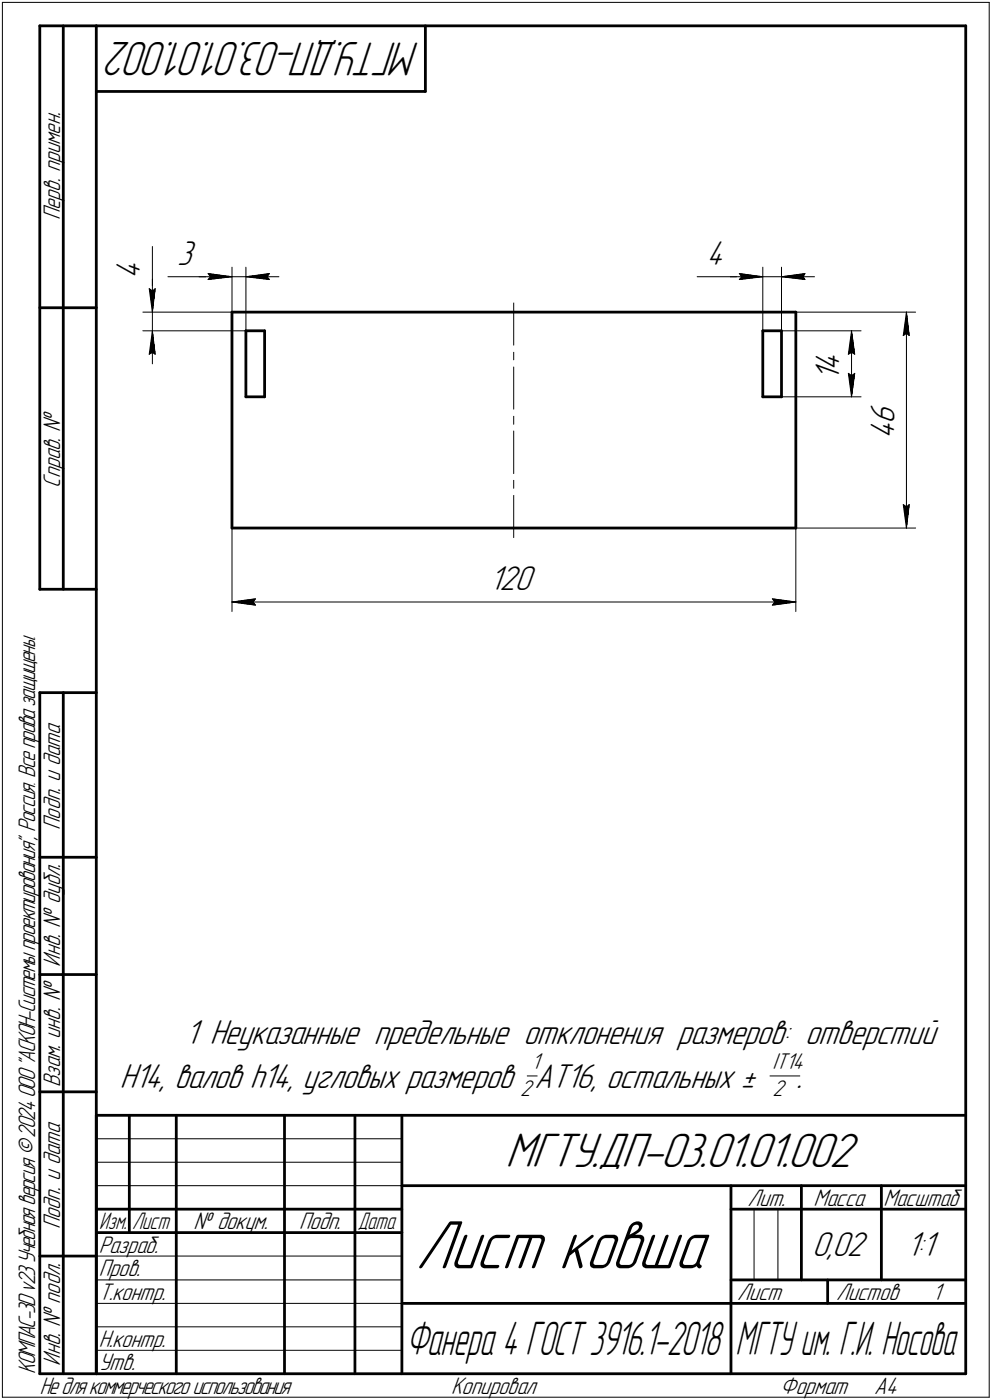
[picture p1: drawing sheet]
<svg xmlns="http://www.w3.org/2000/svg" width="211mm" height="298mm" viewBox="0 0 211 298" stroke-linecap="round" stroke-linejoin="round" font-family="sans-serif">
<g fill="none" stroke="#000" stroke-width=".59">
<path d="M8.5 5.5v120zM8.5 5.5h12zM13.5 5.5v120zM20.5 5.5v287zM20.5 5.5h185zM20.5 19.5h70zM90.5 5.5v14zM205.5 5.5v287zM8.5 65.5h12zM49.4 66.5h119.9zM49.4 66.5v45.9zM52.3 70.4v14.1z"/>
<path d="M52.3 70.4h4zM56.3 70.4v14.1zM162.3 70.4h4zM162.3 70.4v14.1zM166.3 70.4v14.1zM169.3 66.5v45.9zM52.3 84.5h4zM162.3 84.5h4zM49.4 112.4h119.9zM8.5 125.5h12zM8.5 147.5v145zM8.5 147.5h12z"/>
<path d="M13.5 147.5v145zM8.5 182.5h12zM8.5 207.5h12zM8.5 232.5h12zM20.5 237.5h185zM20.5 237.5v55zM27.5 237.5v25zM37.5 237.5v55zM60.5 237.5v55zM75.5 237.5v55zM85.5 237.5v55zM20.5 257.5h65z"/>
<path d="M85.5 252.5h120zM155.5 252.5v40zM155.5 257.5h15zM170.5 252.5v20zM170.5 257.5h35zM187.5 252.5v20zM8.5 267.5h12zM20.5 262.5h65zM85.5 277.5h70zM155.5 277.5h50zM155.5 272.5h50zM176.1 272.5v5z"/>
<path d="M8.5 292.5h12zM20.5 292.5h185z"/>
</g>
<g fill="none" stroke="#000" stroke-width=".21">
<path d="M.5 .5v297zM.5 .5h210zM210.5 .5v297zM32.4 52.5v9zM32.4 59.4v7.1zM35.7 58.9h8.6zM42.3 58.9h7.1zM44.3 58.9h5.1zM44.3 58.3l5.1 .6zM44.3 58.3l.5 .6zM44.3 59.5l5.1-.6zM44.8 58.9l-.5 .6z"/>
<path d="M49.4 56.9v9.6zM49.4 58.9h2.9zM52.3 56.9v13.5zM52.3 58.9l5 .6zM52.3 58.9l5-.6zM52.3 58.9h7.1zM56.8 58.9l.5 .6zM57.3 58.3l-.5 .6zM148.3 58.9h9zM155.4 58.9h6.9zM157.3 58.9h5zM157.3 58.3l5 .6z"/>
<path d="M157.3 58.3l.5 .6zM157.3 59.5l5-.6zM157.8 58.9l-.5 .6zM162.3 56.9v13.5zM162.3 58.9h4zM166.3 56.9v13.5zM166.3 58.9l5 .6zM166.3 58.9l5-.6zM166.3 58.9h7zM170.9 58.9l.4 .6zM171.3 58.3l-.4 .6zM30.4 66.5h19z"/>
<path d="M30.4 70.4h21.9zM31.7 61.5l.7 .5zM31.7 61.5l.7 5zM31.7 75.4l.7-.4zM32.4 61.5v5zM32.4 62l.6-.5zM32.4 70.4l-.7 5zM32.4 75l.6 .4zM32.4 70.4l.6 5zM32.4 70.4v7.1zM32.4 66.5v3.9zM33 61.5l-.6 5z"/>
<path d="M49.4 66.5v63.7zM109.3 78.1v9zM109.3 75v1.6zM109.3 64.5v9zM166.3 70.4h16.9zM169.3 66.5v63.7zM169.3 66.5h25.5zM180.5 79.5l.7 5zM180.5 79.5l.7 .5zM180.5 75.4l.7-.4zM181.2 70.4l.7 5zM181.2 75l.7 .4z"/>
<path d="M181.2 70.4l-.7 5zM181.2 70.4v14.1zM181.9 79.5l-.7 5zM192.2 71.5l.7-.5zM192.9 66.5l.6 5zM192.9 71l.6 .5zM192.9 66.5l-.7 5zM192.9 66.5v45.9zM109.3 91.8v9zM109.3 88.6v1.7zM166.3 84.5h16.9zM181.2 80l.7-.5z"/>
<path d="M109.3 105.5v9zM109.3 102.3v1.7zM169.3 112.4h25.5zM192.2 107.4l.7 5zM192.2 107.4l.7 .5zM192.9 107.9l.6-.5zM193.5 107.4l-.6 5zM49.4 128.2l5-.7zM49.4 128.2l5 .7zM49.4 128.2h119.9zM53.8 128.2l.6 .7zM54.4 127.5l-.6 .7z"/>
<path d="M164.3 128.9l5-.7zM164.3 127.5l.5 .7zM164.3 127.5l5 .7zM164.8 128.2l-.5 .7zM112.2 229.1h2.1zM163.8 229.1h6.4zM20.5 247.5h65zM20.5 252.5h65zM20.5 242.5h65zM160.4 257.5v15zM165.5 257.5v15zM20.5 267.5h65z"/>
<path d="M20.5 272.5h65zM20.5 277.5h65zM.5 297.5h210zM20.5 282.5h65zM20.5 287.5h65z"/>
</g>
<g fill="#fff" stroke="#fff" stroke-width=".21">
<path d="M104.1 120.1h10.4zM104.1 120.1h10.4zM104.1 120.2h10.4zM104.1 120.3h10.4zM104.1 120.4h10.4zM104.1 120.5h10.4zM104.1 120.6h10.4zM104.1 120.6h10.4zM104.1 120.7h10.4zM104.1 120.8h10.4zM104.1 120.9h10.4zM104.1 121h10.4zM104.1 121.1h10.4zM104.1 121.2h10.4zM104.1 121.2h10.4zM104.1 121.3h10.4zM104.1 121.4h10.4zM104.1 121.5h10.4zM104.1 121.6h10.4zM104.1 121.7h10.4zM104.1 121.8h10.4zM104.1 121.8h10.4zM104.1 121.9h10.4zM104.1 122h10.4zM104.1 122.1h10.4zM104.1 122.2h10.4zM104.1 122.3h10.4zM104.1 122.3h10.4zM104.1 122.4h10.4zM104.1 122.5h10.4zM104.1 122.6h10.4zM104.1 122.7h10.4zM104.1 122.8h10.4zM104.1 122.9h10.4zM104.1 122.9h10.4zM104.1 123h10.4zM104.1 123.1h10.4zM104.1 123.2h10.4zM104.1 123.3h10.4zM104.1 123.4h10.4zM104.1 123.4h10.4zM104.1 123.5h10.4zM104.1 123.6h10.4zM104.1 123.7h10.4zM104.1 123.8h10.4zM104.1 123.9h10.4zM104.1 124h10.4zM104.1 124h10.4zM104.1 124.1h10.4zM104.1 124.2h10.4zM104.1 124.3h10.4zM104.1 124.4h10.4zM104.1 124.5h10.4zM104.1 124.5h10.4zM104.1 124.6h10.4zM104.1 124.7h10.4zM104.1 124.8h10.4zM104.1 124.9h10.4zM104.1 125h10.4zM104.1 125.1h10.4zM104.1 125.1h10.4zM104.1 125.2h10.4zM104.1 125.3h10.4zM104.1 125.4h10.4zM104.1 125.5h10.4zM104.1 125.6h10.4zM104.1 125.6h10.4zM104.1 125.7h10.4zM104.1 125.8h10.4zM104.1 125.9h10.4zM104.1 126h10.4zM104.1 126.1h10.4zM104.1 126.2h10.4zM104.1 126.2h10.4zM104.1 126.3h10.4zM104.1 126.4h10.4zM104.1 126.5h10.4zM104.1 126.6h10.4zM104.1 126.7h10.4zM104.1 126.7h10.4zM104.1 126.8h10.4zM104.1 126.9h10.4zM104.1 127h10.4zM104.1 127.1h10.4z"/>
<path d="M163.8 127h.7zM163.8 127.1h1.3zM163.8 127.2h1.9zM163.8 127.3h2.6zM163.8 127.3h3.2zM163.8 127.4h3.8zM163.8 127.5h4zM163.8 127.6h4.2zM163.8 127.7h4.3zM163.8 127.8h4.6zM163.8 127.8h4.8zM163.8 127.9h4.9zM163.8 128h5.2zM163.8 128.1h5.4zM163.8 128.2h5.5zM163.8 128.3h5.4zM163.8 128.4h5.2zM163.8 128.4h4.9zM163.8 128.5h4.8zM163.8 128.6h4.6zM163.8 128.7h4.3zM163.8 128.8h4.2zM163.8 128.9h4zM163.8 128.9h3.8zM163.8 129h3.1zM163.8 129.1h2.3zM163.8 129.2h1.6zM163.8 129.3h.8z"/>
<path d="M54.2 127h.6zM53.6 127.1h1.2zM53 127.2h1.8zM52.4 127.3h2.4zM51.8 127.3h3zM51.1 127.4h3.7zM51 127.5h3.8zM50.8 127.6h4zM50.5 127.7h4.3zM50.4 127.8h4.4zM50.2 127.8h4.6zM50 127.9h4.8zM49.8 128h5zM49.6 128.1h5.2zM49.4 128.2h5.4zM49.6 128.3h5.2zM49.8 128.4h5zM50 128.4h4.8zM50.2 128.5h4.6zM50.4 128.6h4.4zM50.5 128.7h4.3zM50.8 128.8h4zM51 128.9h3.8zM51.1 128.9h3.7zM51.9 129h2.9zM52.7 129.1h2.1zM53.3 129.2h1.5zM54.1 129.3h.7z"/>
<path d="M184.7 85.4h7.2zM184.7 85.5h7.2zM184.7 85.6h7.2zM184.7 85.7h7.2zM184.7 85.8h7.2zM184.7 85.9h7.2zM184.7 85.9h7.2zM184.7 86h7.2zM184.7 86.1h7.2zM184.7 86.2h7.2zM184.7 86.3h7.2zM184.7 86.4h7.2zM184.7 86.4h7.2zM184.7 86.5h7.2zM184.7 86.6h7.2zM184.7 86.7h7.2zM184.7 86.8h7.2zM184.7 86.9h7.2zM184.7 87h7.2zM184.7 87h7.2zM184.7 87.1h7.2zM184.7 87.2h7.2zM184.7 87.3h7.2zM184.7 87.4h7.2zM184.7 87.5h7.2zM184.7 87.5h7.2zM184.7 87.6h7.2zM184.7 87.7h7.2zM184.7 87.8h7.2zM184.7 87.9h7.2zM184.7 88h7.2zM184.7 88.1h7.2zM184.7 88.1h7.2zM184.7 88.2h7.2zM184.7 88.3h7.2zM184.7 88.4h7.2zM184.7 88.5h7.2zM184.7 88.6h7.2zM184.7 88.6h7.2zM184.7 88.7h7.2zM184.7 88.8h7.2zM184.7 88.9h7.2zM184.7 89h7.2zM184.7 89.1h7.2zM184.7 89.2h7.2zM184.7 89.2h7.2zM184.7 89.3h7.2zM184.7 89.4h7.2zM184.7 89.5h7.2zM184.7 89.6h7.2zM184.7 89.7h7.2zM184.7 89.7h7.2zM184.7 89.8h7.2zM184.7 89.9h7.2zM184.7 90h7.2zM184.7 90.1h7.2zM184.7 90.2h7.2zM184.7 90.3h7.2zM184.7 90.3h7.2zM184.7 90.4h7.2zM184.7 90.5h7.2zM184.7 90.6h7.2zM184.7 90.7h7.2zM184.7 90.8h7.2zM184.7 90.8h7.2zM184.7 90.9h7.2zM184.7 91h7.2zM184.7 91.1h7.2zM184.7 91.2h7.2zM184.7 91.3h7.2zM184.7 91.4h7.2zM184.7 91.4h7.2zM184.7 91.5h7.2zM184.7 91.6h7.2zM184.7 91.7h7.2zM184.7 91.8h7.2zM184.7 91.9h7.2zM184.7 91.9h7.2zM184.7 92h7.2zM184.7 92.1h7.2zM184.7 92.2h7.2zM184.7 92.3h7.2zM184.7 92.4h7.2zM184.7 92.5h7.2zM184.7 92.5h7.2zM184.7 92.6h7.2zM184.7 92.7h7.2zM184.7 92.8h7.2zM184.7 92.9h7.2zM184.7 93h7.2zM184.7 93h7.2zM184.7 93.1h7.2zM184.7 93.2h7.2zM184.7 93.3h7.2zM184.7 93.4h7.2zM184.7 93.5h7.2z"/>
<path d="M191.6 106.9h2.5zM191.7 107h2.4zM191.7 107.1h2.4zM191.7 107.2h2.4zM191.7 107.3h2.4zM191.7 107.4h2.4zM191.7 107.4h2.4zM191.7 107.5h2.4zM191.8 107.6h2.2zM191.8 107.7h2.2zM191.8 107.8h2.2zM191.8 107.9h2.2zM191.8 107.9h2.2zM191.8 108h2.2zM191.8 108.1h2.2zM191.9 108.2h2zM191.9 108.3h2zM191.9 108.4h2zM191.9 108.5h2zM191.9 108.5h2zM191.9 108.6h2zM191.9 108.7h2zM191.9 108.8h1.9zM191.9 108.9h1.9zM191.9 109h1.9zM191.9 109.1h1.9zM191.9 109.1h1.9zM191.9 109.2h1.9zM191.9 109.3h1.9zM191.9 109.4h1.9zM192 109.5h1.7zM192 109.6h1.7zM192 109.6h1.7zM192 109.7h1.7zM192 109.8h1.7zM192 109.9h1.7zM192 110h1.7zM192.1 110.1h1.5zM192.1 110.2h1.5zM192.1 110.2h1.5zM192.1 110.3h1.5zM192.1 110.4h1.5zM192.1 110.5h1.5zM192.1 110.6h1.5zM192.1 110.7h1.4zM192.2 110.7h1.3zM192.2 110.8h1.3zM192.3 110.9h1.2zM192.3 111h1.2zM192.4 111.1h1.1zM192.4 111.2h1zM192.4 111.3h1zM192.4 111.3h.9zM192.4 111.4h.9zM192.5 111.5h.8zM192.5 111.6h.7zM192.6 111.7h.6zM192.6 111.8h.6zM192.6 111.8h.5zM192.7 111.9h.4zM192.7 112h.3zM192.8 112.1h.2zM192.8 112.2h.2z"/>
<path d="M192.8 66.7h.2zM192.8 66.8h.2zM192.7 66.9h.3zM192.7 67h.4zM192.6 67.1h.5zM192.6 67.1h.6zM192.6 67.2h.6zM192.5 67.3h.7zM192.5 67.4h.8zM192.4 67.5h.9zM192.4 67.6h.9zM192.4 67.6h1zM192.4 67.7h1zM192.4 67.8h1.1zM192.3 67.9h1.2zM192.3 68h1.2zM192.2 68.1h1.3zM192.2 68.2h1.3zM192.1 68.2h1.4zM192.1 68.3h1.5zM192.1 68.4h1.5zM192.1 68.5h1.5zM192.1 68.6h1.5zM192.1 68.7h1.5zM192.1 68.7h1.5zM192.1 68.8h1.5zM192 68.9h1.7zM192 69h1.7zM192 69.1h1.7zM192 69.2h1.7zM192 69.3h1.7zM192 69.3h1.7zM192 69.4h1.7zM191.9 69.5h1.9zM191.9 69.6h1.9zM191.9 69.7h1.9zM191.9 69.8h1.9zM191.9 69.8h1.9zM191.9 69.9h1.9zM191.9 70h1.9zM191.9 70.1h1.9zM191.9 70.2h2zM191.9 70.3h2zM191.9 70.4h2zM191.9 70.4h2zM191.9 70.5h2zM191.9 70.6h2zM191.9 70.7h2zM191.8 70.8h2.2zM191.8 70.9h2.2zM191.8 71h2.2zM191.8 71h2.2zM191.8 71.1h2.2zM191.8 71.2h2.2zM191.8 71.3h2.2zM191.7 71.4h2.4zM191.7 71.5h2.4zM191.7 71.5h2.4zM191.7 71.6h2.4zM191.7 71.7h2.4zM191.7 71.8h2.4zM191.7 71.9h2.4z"/>
<path d="M150.4 50.8h5zM150.4 50.9h5zM150.4 51h5zM150.4 51.1h5zM150.4 51.1h5zM150.4 51.2h5zM150.4 51.3h5zM150.4 51.4h5zM150.4 51.5h5zM150.4 51.6h5zM150.4 51.6h5zM150.4 51.7h5zM150.4 51.8h5zM150.4 51.9h5zM150.4 52h5zM150.4 52.1h5zM150.4 52.2h5zM150.4 52.2h5zM150.4 52.3h5zM150.4 52.4h5zM150.4 52.5h5zM150.4 52.6h5zM150.4 52.7h5zM150.4 52.7h5zM150.4 52.8h5zM150.4 52.9h5zM150.4 53h5zM150.4 53.1h5zM150.4 53.2h5zM150.4 53.3h5zM150.4 53.3h5zM150.4 53.4h5zM150.4 53.5h5zM150.4 53.6h5zM150.4 53.7h5zM150.4 53.8h5zM150.4 53.8h5zM150.4 53.9h5zM150.4 54h5zM150.4 54.1h5zM150.4 54.2h5zM150.4 54.3h5zM150.4 54.4h5zM150.4 54.4h5zM150.4 54.5h5zM150.4 54.6h5zM150.4 54.7h5zM150.4 54.8h5zM150.4 54.9h5zM150.4 54.9h5zM150.4 55h5zM150.4 55.1h5zM150.4 55.2h5zM150.4 55.3h5zM150.4 55.4h5zM150.4 55.5h5zM150.4 55.5h5zM150.4 55.6h5zM150.4 55.7h5zM150.4 55.8h5zM150.4 55.9h5zM150.4 56h5zM150.4 56h5zM150.4 56.1h5zM150.4 56.2h5zM150.4 56.3h5zM150.4 56.4h5zM150.4 56.5h5zM150.4 56.6h5zM150.4 56.6h5zM150.4 56.7h5zM150.4 56.8h5zM150.4 56.9h5zM150.4 57h5zM150.4 57.1h5zM150.4 57.1h5zM150.4 57.2h5zM150.4 57.3h5zM150.4 57.4h5zM150.4 57.5h5zM150.4 57.6h5zM150.4 57.7h5zM150.4 57.7h5zM150.4 57.8h5z"/>
<path d="M171.2 57.7h.6zM170.6 57.8h1.2zM170 57.9h1.8zM169.4 58h2.4zM168.8 58.1h3zM168.1 58.2h3.7zM168 58.3h3.8zM167.8 58.3h4zM167.6 58.4h4.2zM167.4 58.5h4.4zM167.1 58.6h4.7zM167 58.7h4.8zM166.7 58.8h5.1zM166.5 58.8h5.3zM166.3 58.9h5.5zM166.5 59h5.3zM166.8 59.1h5zM167 59.2h4.8zM167.2 59.3h4.6zM167.5 59.4h4.3zM167.7 59.4h4.1zM168 59.5h3.8zM168.1 59.6h3.7zM168.8 59.7h3zM169.4 59.8h2.4zM170 59.9h1.8zM170.6 59.9h1.2zM171.2 60h.6z"/>
<path d="M156.8 57.7h.7zM156.8 57.8h1.3zM156.8 57.9h1.9zM156.8 58h2.5zM156.8 58.1h3.1zM156.8 58.2h3.7zM156.8 58.3h4zM156.8 58.3h4.2zM156.8 58.4h4.3zM156.8 58.5h4.6zM156.8 58.6h4.7zM156.8 58.7h4.9zM156.8 58.8h5.2zM156.8 58.8h5.3zM156.8 58.9h5.5zM156.8 59h5.3zM156.8 59.1h5.1zM156.8 59.2h4.9zM156.8 59.3h4.7zM156.8 59.4h4.4zM156.8 59.4h4.2zM156.8 59.5h4zM156.8 59.6h3.7zM156.8 59.7h3.1zM156.8 59.8h2.5zM156.8 59.9h1.9zM156.8 59.9h1.3zM156.8 60h.7z"/>
<path d="M37.7 50.8h4.6zM37.7 50.9h4.6zM37.7 51h4.6zM37.7 51.1h4.6zM37.7 51.1h4.6zM37.7 51.2h4.6zM37.7 51.3h4.6zM37.7 51.4h4.6zM37.7 51.5h4.6zM37.7 51.6h4.6zM37.7 51.6h4.6zM37.7 51.7h4.6zM37.7 51.8h4.6zM37.7 51.9h4.6zM37.7 52h4.6zM37.7 52.1h4.6zM37.7 52.2h4.6zM37.7 52.2h4.6zM37.7 52.3h4.6zM37.7 52.4h4.6zM37.7 52.5h4.6zM37.7 52.6h4.6zM37.7 52.7h4.6zM37.7 52.7h4.6zM37.7 52.8h4.6zM37.7 52.9h4.6zM37.7 53h4.6zM37.7 53.1h4.6zM37.7 53.2h4.6zM37.7 53.3h4.6zM37.7 53.3h4.6zM37.7 53.4h4.6zM37.7 53.5h4.6zM37.7 53.6h4.6zM37.7 53.7h4.6zM37.7 53.8h4.6zM37.7 53.8h4.6zM37.7 53.9h4.6zM37.7 54h4.6zM37.7 54.1h4.6zM37.7 54.2h4.6zM37.7 54.3h4.6zM37.7 54.4h4.6zM37.7 54.4h4.6zM37.7 54.5h4.6zM37.7 54.6h4.6zM37.7 54.7h4.6zM37.7 54.8h4.6zM37.7 54.9h4.6zM37.7 54.9h4.6zM37.7 55h4.6zM37.7 55.1h4.6zM37.7 55.2h4.6zM37.7 55.3h4.6zM37.7 55.4h4.6zM37.7 55.5h4.6zM37.7 55.5h4.6zM37.7 55.6h4.6zM37.7 55.7h4.6zM37.7 55.8h4.6zM37.7 55.9h4.6zM37.7 56h4.6zM37.7 56h4.6zM37.7 56.1h4.6zM37.7 56.2h4.6zM37.7 56.3h4.6zM37.7 56.4h4.6zM37.7 56.5h4.6zM37.7 56.6h4.6zM37.7 56.6h4.6zM37.7 56.7h4.6zM37.7 56.8h4.6zM37.7 56.9h4.6zM37.7 57h4.6zM37.7 57.1h4.6zM37.7 57.1h4.6zM37.7 57.2h4.6zM37.7 57.3h4.6zM37.7 57.4h4.6zM37.7 57.5h4.6zM37.7 57.6h4.6zM37.7 57.7h4.6zM37.7 57.7h4.6zM37.7 57.8h4.6z"/>
<path d="M43.9 57.7h.6zM43.9 57.8h1.2zM43.9 57.9h1.8zM43.9 58h2.4zM43.9 58.1h3zM43.9 58.2h3.6zM43.9 58.3h3.9zM43.9 58.3h4zM43.9 58.4h4.3zM43.9 58.5h4.4zM43.9 58.6h4.7zM43.9 58.7h4.9zM43.9 58.8h5.1zM43.9 58.8h5.3zM43.9 58.9h5.5zM43.9 59h5.3zM43.9 59.1h5zM43.9 59.2h4.8zM43.9 59.3h4.5zM43.9 59.4h4.4zM43.9 59.4h4.1zM43.9 59.5h3.9zM43.9 59.6h3.6zM43.9 59.7h3zM43.9 59.8h2.4zM43.9 59.9h1.8zM43.9 59.9h1.2zM43.9 60h.6z"/>
<path d="M57.2 57.7h.6zM56.6 57.8h1.2zM56 57.9h1.8zM55.4 58h2.4zM54.8 58.1h3zM54.1 58.2h3.7zM53.9 58.3h3.9zM53.8 58.3h4zM53.5 58.4h4.3zM53.3 58.5h4.5zM53.2 58.6h4.6zM52.9 58.7h4.9zM52.7 58.8h5.1zM52.6 58.8h5.2zM52.3 58.9h5.5zM52.6 59h5.2zM52.8 59.1h5zM53 59.2h4.8zM53.3 59.3h4.5zM53.5 59.4h4.3zM53.7 59.4h4.1zM53.9 59.5h3.9zM54.1 59.6h3.7zM54.8 59.7h3zM55.4 59.8h2.4zM56 59.9h1.8zM56.6 59.9h1.2zM57.2 60h.6z"/>
<path d="M24.2 54.4h7.2zM24.2 54.5h7.2zM24.2 54.6h7.2zM24.2 54.7h7.2zM24.2 54.8h7.2zM24.2 54.9h7.2zM24.2 54.9h7.2zM24.2 55h7.2zM24.2 55.1h7.2zM24.2 55.2h7.2zM24.2 55.3h7.2zM24.2 55.4h7.2zM24.2 55.5h7.2zM24.2 55.5h7.2zM24.2 55.6h7.2zM24.2 55.7h7.2zM24.2 55.8h7.2zM24.2 55.9h7.2zM24.2 56h7.2zM24.2 56h7.2zM24.2 56.1h7.2zM24.2 56.2h7.2zM24.2 56.3h7.2zM24.2 56.4h7.2zM24.2 56.5h7.2zM24.2 56.6h7.2zM24.2 56.6h7.2zM24.2 56.7h7.2zM24.2 56.8h7.2zM24.2 56.9h7.2zM24.2 57h7.2zM24.2 57.1h7.2zM24.2 57.1h7.2zM24.2 57.2h7.2zM24.2 57.3h7.2zM24.2 57.4h7.2zM24.2 57.5h7.2zM24.2 57.6h7.2zM24.2 57.7h7.2zM24.2 57.7h7.2zM24.2 57.8h7.2zM24.2 57.9h7.2zM24.2 58h7.2zM24.2 58.1h7.2zM24.2 58.2h7.2zM24.2 58.3h7.2zM24.2 58.3h7.2zM24.2 58.4h7.2zM24.2 58.5h7.2zM24.2 58.6h7.2zM24.2 58.7h7.2zM24.2 58.8h7.2zM24.2 58.8h7.2zM24.2 58.9h7.2zM24.2 59h7.2zM24.2 59.1h7.2zM24.2 59.2h7.2zM24.2 59.3h7.2zM24.2 59.4h7.2z"/>
<path d="M31.2 61h2.4zM31.2 61h2.4zM31.2 61.1h2.4zM31.2 61.2h2.4zM31.2 61.3h2.4zM31.2 61.4h2.4zM31.2 61.5h2.4zM31.2 61.6h2.4zM31.3 61.6h2.2zM31.3 61.7h2.2zM31.3 61.8h2.2zM31.3 61.9h2.2zM31.3 62h2.2zM31.3 62.1h2.2zM31.3 62.1h2.2zM31.4 62.2h2zM31.4 62.3h2zM31.4 62.4h2zM31.4 62.5h2zM31.4 62.6h2zM31.4 62.7h2zM31.4 62.7h2zM31.4 62.8h2zM31.5 62.9h1.9zM31.5 63h1.9zM31.5 63.1h1.9zM31.5 63.2h1.9zM31.5 63.2h1.9zM31.5 63.3h1.9zM31.5 63.4h1.9zM31.6 63.5h1.7zM31.6 63.6h1.7zM31.6 63.7h1.7zM31.6 63.8h1.7zM31.6 63.8h1.7zM31.6 63.9h1.7zM31.6 64h1.7zM31.7 64.1h1.5zM31.7 64.2h1.5zM31.7 64.3h1.5zM31.7 64.3h1.5zM31.7 64.4h1.5zM31.7 64.5h1.5zM31.7 64.6h1.5zM31.7 64.7h1.4zM31.7 64.8h1.4zM31.7 64.9h1.4zM31.8 64.9h1.2zM31.8 65h1.2zM31.9 65.1h1.1zM31.9 65.2h1zM31.9 65.3h1zM32 65.4h.9zM32 65.4h.9zM32.1 65.5h.8zM32.1 65.6h.7zM32.2 65.7h.6zM32.2 65.8h.6zM32.2 65.9h.5zM32.3 66h.4zM32.3 66h.3zM32.3 66.1h.3zM32.3 66.2h.3z"/>
<path d="M32.3 70.7h.3zM32.3 70.8h.3zM32.3 70.9h.3zM32.3 71h.4zM32.2 71h.5zM32.2 71.1h.6zM32.2 71.2h.6zM32.1 71.3h.7zM32.1 71.4h.8zM32 71.5h.9zM32 71.5h.9zM31.9 71.6h1zM31.9 71.7h1zM31.9 71.8h1.1zM31.8 71.9h1.2zM31.8 72h1.2zM31.7 72.1h1.4zM31.7 72.1h1.4zM31.7 72.2h1.4zM31.7 72.3h1.5zM31.7 72.4h1.5zM31.7 72.5h1.5zM31.7 72.6h1.5zM31.7 72.6h1.5zM31.7 72.7h1.5zM31.7 72.8h1.5zM31.6 72.9h1.7zM31.6 73h1.7zM31.6 73.1h1.7zM31.6 73.2h1.7zM31.6 73.2h1.7zM31.6 73.3h1.7zM31.6 73.4h1.7zM31.5 73.5h1.9zM31.5 73.6h1.9zM31.5 73.7h1.9zM31.5 73.7h1.9zM31.5 73.8h1.9zM31.5 73.9h1.9zM31.5 74h1.9zM31.4 74.1h2zM31.4 74.2h2zM31.4 74.3h2zM31.4 74.3h2zM31.4 74.4h2zM31.4 74.5h2zM31.4 74.6h2zM31.4 74.7h2zM31.3 74.8h2.2zM31.3 74.8h2.2zM31.3 74.9h2.2zM31.3 75h2.2zM31.3 75.1h2.2zM31.3 75.2h2.2zM31.3 75.3h2.2zM31.2 75.4h2.4zM31.2 75.4h2.4zM31.2 75.5h2.4zM31.2 75.6h2.4zM31.2 75.7h2.4zM31.2 75.8h2.4zM31.2 75.9h2.4z"/>
<path d="M173.1 73.9h7.1zM173.1 74h7.1zM173.1 74.1h7.1zM173.1 74.2h7.1zM173.1 74.3h7.1zM173.1 74.3h7.1zM173.1 74.4h7.1zM173.1 74.5h7.1zM173.1 74.6h7.1zM173.1 74.7h7.1zM173.1 74.8h7.1zM173.1 74.8h7.1zM173.1 74.9h7.1zM173.1 75h7.1zM173.1 75.1h7.1zM173.1 75.2h7.1zM173.1 75.3h7.1zM173.1 75.4h7.1zM173.1 75.4h7.1zM173.1 75.5h7.1zM173.1 75.6h7.1zM173.1 75.7h7.1zM173.1 75.8h7.1zM173.1 75.9h7.1zM173.1 75.9h7.1zM173.1 76h7.1zM173.1 76.1h7.1zM173.1 76.2h7.1zM173.1 76.3h7.1zM173.1 76.4h7.1zM173.1 76.5h7.1zM173.1 76.5h7.1zM173.1 76.6h7.1zM173.1 76.7h7.1zM173.1 76.8h7.1zM173.1 76.9h7.1zM173.1 77h7.1zM173.1 77h7.1zM173.1 77.1h7.1zM173.1 77.2h7.1zM173.1 77.3h7.1zM173.1 77.4h7.1zM173.1 77.5h7.1zM173.1 77.6h7.1zM173.1 77.6h7.1zM173.1 77.7h7.1zM173.1 77.8h7.1zM173.1 77.9h7.1zM173.1 78h7.1zM173.1 78.1h7.1zM173.1 78.1h7.1zM173.1 78.2h7.1zM173.1 78.3h7.1zM173.1 78.4h7.1zM173.1 78.5h7.1zM173.1 78.6h7.1zM173.1 78.7h7.1zM173.1 78.7h7.1zM173.1 78.8h7.1zM173.1 78.9h7.1zM173.1 79h7.1zM173.1 79.1h7.1zM173.1 79.2h7.1zM173.1 79.2h7.1zM173.1 79.3h7.1zM173.1 79.4h7.1zM173.1 79.5h7.1zM173.1 79.6h7.1zM173.1 79.7h7.1zM173.1 79.8h7.1zM173.1 79.8h7.1zM173.1 79.9h7.1zM173.1 80h7.1zM173.1 80.1h7.1zM173.1 80.2h7.1zM173.1 80.3h7.1zM173.1 80.3h7.1zM173.1 80.4h7.1zM173.1 80.5h7.1zM173.1 80.6h7.1zM173.1 80.7h7.1zM173.1 80.8h7.1zM173.1 80.9h7.1zM173.1 80.9h7.1z"/>
<path d="M180 79h2.5zM180.1 79.1h2.4zM180.1 79.2h2.4zM180.1 79.2h2.4zM180.1 79.3h2.4zM180.1 79.4h2.4zM180.1 79.5h2.4zM180.1 79.6h2.4zM180.1 79.7h2.3zM180.2 79.8h2.2zM180.2 79.8h2.2zM180.2 79.9h2.2zM180.2 80h2.2zM180.2 80.1h2.2zM180.2 80.2h2.2zM180.2 80.3h2.1zM180.2 80.3h2.1zM180.2 80.4h2.1zM180.3 80.5h2zM180.3 80.6h2zM180.3 80.7h2zM180.3 80.8h2zM180.3 80.9h1.9zM180.3 80.9h1.9zM180.3 81h1.9zM180.3 81.1h1.9zM180.3 81.2h1.9zM180.3 81.3h1.9zM180.3 81.4h1.9zM180.3 81.4h1.9zM180.3 81.5h1.8zM180.3 81.6h1.8zM180.3 81.7h1.8zM180.3 81.8h1.8zM180.3 81.9h1.8zM180.3 82h1.8zM180.4 82h1.7zM180.4 82.1h1.6zM180.4 82.2h1.6zM180.4 82.3h1.6zM180.4 82.4h1.6zM180.4 82.5h1.6zM180.4 82.5h1.6zM180.4 82.6h1.6zM180.4 82.7h1.5zM180.5 82.8h1.4zM180.5 82.9h1.4zM180.6 83h1.3zM180.6 83.1h1.3zM180.7 83.1h1.1zM180.7 83.2h1.1zM180.7 83.3h1zM180.8 83.4h.9zM180.8 83.5h.9zM180.8 83.6h.8zM180.8 83.7h.8zM180.9 83.7h.6zM180.9 83.8h.6zM180.9 83.9h.5zM181 84h.4zM181 84.1h.4zM181.1 84.2h.3zM181.1 84.2h.3z"/>
<path d="M181.1 70.7h.3zM181.1 70.8h.3zM181 70.9h.4zM181 71h.4zM180.9 71h.5zM180.9 71.1h.6zM180.9 71.2h.6zM180.8 71.3h.8zM180.8 71.4h.8zM180.8 71.5h.9zM180.8 71.5h.9zM180.7 71.6h1zM180.7 71.7h1.1zM180.7 71.8h1.1zM180.6 71.9h1.3zM180.6 72h1.3zM180.5 72.1h1.4zM180.5 72.1h1.4zM180.4 72.2h1.5zM180.4 72.3h1.6zM180.4 72.4h1.6zM180.4 72.5h1.6zM180.4 72.6h1.6zM180.4 72.6h1.6zM180.4 72.7h1.6zM180.4 72.8h1.6zM180.4 72.9h1.7zM180.3 73h1.8zM180.3 73.1h1.8zM180.3 73.2h1.8zM180.3 73.2h1.8zM180.3 73.3h1.8zM180.3 73.4h1.8zM180.3 73.5h1.9zM180.3 73.6h1.9zM180.3 73.7h1.9zM180.3 73.7h1.9zM180.3 73.8h1.9zM180.3 73.9h1.9zM180.3 74h1.9zM180.3 74.1h1.9zM180.3 74.2h2zM180.3 74.3h2zM180.3 74.3h2zM180.3 74.4h2zM180.2 74.5h2.1zM180.2 74.6h2.1zM180.2 74.7h2.1zM180.2 74.8h2.2zM180.2 74.8h2.2zM180.2 74.9h2.2zM180.2 75h2.2zM180.2 75.1h2.2zM180.2 75.2h2.2zM180.1 75.3h2.3zM180.1 75.4h2.4zM180.1 75.4h2.4zM180.1 75.5h2.4zM180.1 75.6h2.4zM180.1 75.7h2.4zM180.1 75.8h2.4zM180.1 75.9h2.4z"/>
</g>
<g fill="#000" stroke="#000" stroke-width=".21">
<path d="M44.4 58.3h.6zM44.4 58.4h1.2zM44.5 58.5h1.7zM44.5 58.6h2.3zM44.6 58.7h2.9zM44.7 58.8h3.4zM44.8 58.8h4z"/>
<path d="M44.8 58.9h4.6zM44.8 59h3.9zM44.7 59.1h3.2zM44.6 59.2h2.6zM44.5 59.3h2zM44.4 59.4h1.4zM44.4 59.4h.6z"/>
<path d="M52.3 58.9h4.5zM53.1 59h3.8zM53.8 59.1h3.2zM54.5 59.2h2.6zM55.2 59.3h1.9zM56 59.4h1.2zM56.6 59.4h.7z"/>
<path d="M56.7 58.3h.6zM56.1 58.4h1.1zM55.5 58.5h1.6zM54.9 58.6h2.2zM54.3 58.7h2.8zM53.6 58.8h3.4zM53 58.8h3.9z"/>
<path d="M157.4 58.3h.6zM157.5 58.4h1.1zM157.6 58.5h1.7zM157.6 58.6h2.3zM157.6 58.7h2.8zM157.7 58.8h3.4zM157.8 58.8h3.9z"/>
<path d="M157.8 58.9h4.5zM157.8 59h3.8zM157.7 59.1h3.3zM157.6 59.2h2.6zM157.6 59.3h1.9zM157.5 59.4h1.2zM157.4 59.4h.7z"/>
<path d="M166.3 58.9h4.6zM167 59h3.9zM167.7 59.1h3.3zM168.5 59.2h2.6zM169.2 59.3h1.9zM169.9 59.4h1.3zM170.6 59.4h.7z"/>
<path d="M170.7 58.3h.6zM170.1 58.4h1.1zM169.4 58.5h1.8zM168.8 58.6h2.3zM168.2 58.7h2.8zM167.6 58.8h3.4zM167 58.8h3.9z"/>
<path d="M31.8 61.6h.2zM31.8 61.7h.3zM31.8 61.8h.5zM31.8 61.9h.5zM31.8 62h.6zM31.8 62.1h.6zM31.9 62.1h.5zM31.9 62.2h.5zM31.9 62.3h.5zM31.9 62.4h.5zM31.9 62.5h.5zM31.9 62.6h.5zM31.9 62.7h.5zM32 62.7h.4zM32 62.8h.4zM32 62.9h.4zM32 63h.4zM32 63.1h.4zM32 63.2h.4zM32 63.2h.4zM32 63.3h.4zM32.1 63.4h.3zM32.1 63.5h.3zM32.1 63.6h.3zM32.1 63.7h.3zM32.1 63.8h.3zM32.1 63.8h.3zM32.1 63.9h.3zM32.2 64h.2zM32.2 64.1h.2zM32.2 64.2h.2zM32.2 64.3h.2zM32.2 64.3h.2zM32.2 64.4h.2zM32.2 64.5h.2zM32.3 64.6h.1zM32.3 64.7h.1zM32.3 64.8h.1zM32.3 64.9h.1zM32.3 64.9h.1zM32.3 65h.1zM32.3 65.1h.1zM32.3 65.2h.1z"/>
<path d="M32.3 71.7h.1zM32.3 71.8h.1zM32.3 71.9h.1zM32.3 72h.1zM32.3 72.1h.1zM32.3 72.1h.1zM32.3 72.2h.1zM32.3 72.3h.1zM32.2 72.4h.2zM32.2 72.5h.2zM32.2 72.6h.2zM32.2 72.6h.2zM32.2 72.7h.2zM32.2 72.8h.2zM32.2 72.9h.2zM32.1 73h.3zM32.1 73.1h.3zM32.1 73.2h.3zM32.1 73.2h.3zM32.1 73.3h.3zM32.1 73.4h.3zM32.1 73.5h.3zM32 73.6h.4zM32 73.7h.4zM32 73.7h.4zM32 73.8h.4zM32 73.9h.4zM32 74h.4zM32 74.1h.4zM32 74.2h.4zM31.9 74.3h.5zM31.9 74.3h.5zM31.9 74.4h.5zM31.9 74.5h.5zM31.9 74.6h.5zM31.9 74.7h.5zM31.9 74.8h.5zM31.8 74.8h.6zM31.8 74.9h.6zM31.8 75h.6zM31.8 75.1h.5zM31.8 75.2h.4zM31.8 75.3h.3z"/>
<path d="M32.4 71.2h.2zM32.4 71.3h.2zM32.4 71.4h.2zM32.4 71.5h.2zM32.4 71.5h.2zM32.4 71.6h.2zM32.4 71.7h.2zM32.4 71.8h.2zM32.4 71.9h.3zM32.4 72h.3zM32.4 72.1h.3zM32.4 72.1h.3zM32.4 72.2h.3zM32.4 72.3h.3zM32.4 72.4h.3zM32.4 72.5h.3zM32.4 72.6h.3zM32.4 72.6h.4zM32.4 72.7h.4zM32.4 72.8h.4zM32.4 72.9h.4zM32.4 73h.4zM32.4 73.1h.4zM32.4 73.2h.4zM32.4 73.2h.4zM32.4 73.3h.5zM32.4 73.4h.5zM32.4 73.5h.5zM32.4 73.6h.5zM32.4 73.7h.5zM32.4 73.7h.5zM32.4 73.8h.5zM32.4 73.9h.5zM32.4 74h.5zM32.4 74.1h.5zM32.4 74.2h.5zM32.4 74.3h.5zM32.4 74.3h.5zM32.4 74.4h.5zM32.4 74.5h.5zM32.4 74.6h.5zM32.4 74.7h.5zM32.4 74.8h.6zM32.4 74.8h.6zM32.4 74.9h.6zM32.4 75h.6zM32.6 75.1h.4zM32.7 75.2h.3zM32.9 75.3h.1z"/>
<path d="M32.9 61.6h.1zM32.8 61.7h.2zM32.7 61.8h.3zM32.6 61.9h.4zM32.4 62h.6zM32.4 62.1h.6zM32.4 62.1h.6zM32.4 62.2h.5zM32.4 62.3h.5zM32.4 62.4h.5zM32.4 62.5h.5zM32.4 62.6h.5zM32.4 62.7h.5zM32.4 62.7h.5zM32.4 62.8h.5zM32.4 62.9h.5zM32.4 63h.5zM32.4 63.1h.5zM32.4 63.2h.5zM32.4 63.2h.5zM32.4 63.3h.5zM32.4 63.4h.5zM32.4 63.5h.5zM32.4 63.6h.5zM32.4 63.7h.4zM32.4 63.8h.4zM32.4 63.8h.4zM32.4 63.9h.4zM32.4 64h.4zM32.4 64.1h.4zM32.4 64.2h.4zM32.4 64.3h.4zM32.4 64.3h.3zM32.4 64.4h.3zM32.4 64.5h.3zM32.4 64.6h.3zM32.4 64.7h.3zM32.4 64.8h.3zM32.4 64.9h.3zM32.4 64.9h.3zM32.4 65h.3zM32.4 65.1h.2zM32.4 65.2h.2zM32.4 65.3h.2zM32.4 65.4h.2zM32.4 65.4h.2zM32.4 65.5h.2zM32.4 65.6h.2zM32.4 65.7h.2z"/>
<path d="M180.6 79.7h.2zM180.6 79.8h.2zM180.6 79.8h.4zM180.6 79.9h.5zM180.6 80h.6zM180.6 80.1h.6zM180.7 80.2h.5zM180.7 80.3h.5zM180.7 80.3h.5zM180.7 80.4h.5zM180.7 80.5h.5zM180.7 80.6h.5zM180.7 80.7h.5zM180.8 80.8h.4zM180.8 80.9h.4zM180.8 80.9h.4zM180.8 81h.4zM180.8 81.1h.4zM180.8 81.2h.4zM180.8 81.3h.4zM180.8 81.4h.4zM180.8 81.4h.4zM180.8 81.5h.4zM180.8 81.6h.4zM180.8 81.7h.4zM180.8 81.8h.4zM180.8 81.9h.4zM180.8 82h.4zM180.9 82h.3zM180.9 82.1h.3zM180.9 82.2h.3zM180.9 82.3h.3zM180.9 82.4h.3zM180.9 82.5h.3zM180.9 82.5h.3zM181 82.6h.2zM181 82.7h.2zM181 82.8h.2zM181 82.9h.2zM181 83h.2zM181 83.1h.2zM181 83.1h.2zM181 83.2h.2z"/>
<path d="M181 71.7h.2zM181 71.8h.2zM181 71.9h.2zM181 72h.2zM181 72.1h.2zM181 72.1h.2zM181 72.2h.2zM181 72.3h.2zM180.9 72.4h.3zM180.9 72.5h.3zM180.9 72.6h.3zM180.9 72.6h.3zM180.9 72.7h.3zM180.9 72.8h.3zM180.9 72.9h.3zM180.8 73h.4zM180.8 73.1h.4zM180.8 73.2h.4zM180.8 73.2h.4zM180.8 73.3h.4zM180.8 73.4h.4zM180.8 73.5h.4zM180.8 73.6h.4zM180.8 73.7h.4zM180.8 73.7h.4zM180.8 73.8h.4zM180.8 73.9h.4zM180.8 74h.4zM180.8 74.1h.4zM180.8 74.2h.4zM180.7 74.3h.5zM180.7 74.3h.5zM180.7 74.4h.5zM180.7 74.5h.5zM180.7 74.6h.5zM180.7 74.7h.5zM180.7 74.8h.5zM180.6 74.8h.6zM180.6 74.9h.6zM180.6 75h.6zM180.6 75.1h.5zM180.6 75.2h.3zM180.6 75.3h.2z"/>
<path d="M181.2 71.1h.2zM181.2 71.2h.2zM181.2 71.3h.2zM181.2 71.4h.2zM181.2 71.5h.2zM181.2 71.5h.2zM181.2 71.6h.2zM181.2 71.7h.2zM181.2 71.8h.2zM181.2 71.9h.2zM181.2 72h.2zM181.2 72.1h.2zM181.2 72.1h.2zM181.2 72.2h.2zM181.2 72.3h.2zM181.2 72.4h.3zM181.2 72.5h.3zM181.2 72.6h.3zM181.2 72.6h.3zM181.2 72.7h.3zM181.2 72.8h.3zM181.2 72.9h.3zM181.2 73h.4zM181.2 73.1h.4zM181.2 73.2h.4zM181.2 73.2h.4zM181.2 73.3h.4zM181.2 73.4h.4zM181.2 73.5h.4zM181.2 73.6h.5zM181.2 73.7h.5zM181.2 73.7h.5zM181.2 73.8h.5zM181.2 73.9h.5zM181.2 74h.5zM181.2 74.1h.5zM181.2 74.2h.5zM181.2 74.3h.6zM181.2 74.3h.6zM181.2 74.4h.6zM181.2 74.5h.6zM181.2 74.6h.6zM181.2 74.7h.6zM181.2 74.8h.6zM181.2 74.8h.7zM181.2 74.9h.7zM181.2 75h.7zM181.4 75.1h.5zM181.5 75.2h.4zM181.6 75.3h.3z"/>
<path d="M181.7 79.7h.2zM181.5 79.8h.4zM181.4 79.8h.5zM181.4 79.9h.5zM181.2 80h.7zM181.2 80.1h.7zM181.2 80.2h.6zM181.2 80.3h.6zM181.2 80.3h.6zM181.2 80.4h.6zM181.2 80.5h.6zM181.2 80.6h.6zM181.2 80.7h.6zM181.2 80.8h.5zM181.2 80.9h.5zM181.2 80.9h.5zM181.2 81h.5zM181.2 81.1h.5zM181.2 81.2h.5zM181.2 81.3h.5zM181.2 81.4h.5zM181.2 81.4h.4zM181.2 81.5h.4zM181.2 81.6h.4zM181.2 81.7h.4zM181.2 81.8h.4zM181.2 81.9h.4zM181.2 82h.4zM181.2 82h.3zM181.2 82.1h.3zM181.2 82.2h.3zM181.2 82.3h.3zM181.2 82.4h.3zM181.2 82.5h.3zM181.2 82.5h.3zM181.2 82.6h.2zM181.2 82.7h.2zM181.2 82.8h.2zM181.2 82.9h.2zM181.2 83h.2zM181.2 83.1h.2zM181.2 83.1h.2zM181.2 83.2h.2zM181.2 83.3h.2zM181.2 83.4h.2zM181.2 83.5h.2zM181.2 83.6h.2zM181.2 83.7h.2zM181.2 83.7h.2zM181.2 83.8h.2z"/>
<path d="M192.7 67.7h.2zM192.7 67.8h.2zM192.7 67.9h.2zM192.7 68h.2zM192.7 68.1h.2zM192.7 68.2h.2zM192.7 68.2h.2zM192.7 68.3h.2zM192.6 68.4h.3zM192.6 68.5h.3zM192.6 68.6h.3zM192.6 68.7h.3zM192.6 68.7h.3zM192.6 68.8h.3zM192.6 68.9h.3zM192.5 69h.4zM192.5 69.1h.4zM192.5 69.2h.4zM192.5 69.3h.4zM192.5 69.3h.4zM192.5 69.4h.4zM192.5 69.5h.4zM192.4 69.6h.5zM192.4 69.7h.5zM192.4 69.8h.5zM192.4 69.8h.5zM192.4 69.9h.5zM192.4 70h.5zM192.4 70.1h.5zM192.4 70.2h.5zM192.4 70.3h.5zM192.4 70.4h.5zM192.4 70.4h.5zM192.4 70.5h.5zM192.4 70.6h.5zM192.4 70.7h.5zM192.4 70.8h.5zM192.3 70.9h.6zM192.3 71h.6zM192.3 71h.5zM192.3 71.1h.4zM192.3 71.2h.2zM192.3 71.3h.1z"/>
<path d="M192.9 67.2h.1zM192.9 67.3h.1zM192.9 67.4h.1zM192.9 67.5h.1zM192.9 67.6h.1zM192.9 67.6h.1zM192.9 67.7h.1zM192.9 67.8h.1zM192.9 67.9h.2zM192.9 68h.2zM192.9 68.1h.2zM192.9 68.2h.2zM192.9 68.2h.2zM192.9 68.3h.2zM192.9 68.4h.2zM192.9 68.5h.2zM192.9 68.6h.2zM192.9 68.7h.3zM192.9 68.7h.3zM192.9 68.8h.3zM192.9 68.9h.3zM192.9 69h.3zM192.9 69.1h.3zM192.9 69.2h.3zM192.9 69.3h.3zM192.9 69.3h.4zM192.9 69.4h.4zM192.9 69.5h.4zM192.9 69.6h.4zM192.9 69.7h.4zM192.9 69.8h.4zM192.9 69.8h.4zM192.9 69.9h.4zM192.9 70h.4zM192.9 70.1h.5zM192.9 70.2h.5zM192.9 70.3h.5zM192.9 70.4h.5zM192.9 70.4h.5zM192.9 70.5h.5zM192.9 70.6h.5zM192.9 70.7h.5zM192.9 70.8h.6zM192.9 70.9h.6zM192.9 71h.6zM193 71h.5zM193.1 71.1h.4zM193.2 71.2h.3zM193.3 71.3h.2z"/>
<path d="M192.3 107.6h.1zM192.3 107.7h.2zM192.3 107.8h.4zM192.3 107.9h.5zM192.3 107.9h.6zM192.3 108h.6zM192.4 108.1h.5zM192.4 108.2h.5zM192.4 108.3h.5zM192.4 108.4h.5zM192.4 108.5h.5zM192.4 108.5h.5zM192.4 108.6h.5zM192.4 108.7h.5zM192.4 108.8h.5zM192.4 108.9h.5zM192.4 109h.5zM192.4 109.1h.5zM192.4 109.1h.5zM192.4 109.2h.5zM192.4 109.3h.5zM192.5 109.4h.4zM192.5 109.5h.4zM192.5 109.6h.4zM192.5 109.6h.4zM192.5 109.7h.4zM192.5 109.8h.4zM192.5 109.9h.4zM192.6 110h.3zM192.6 110.1h.3zM192.6 110.2h.3zM192.6 110.2h.3zM192.6 110.3h.3zM192.6 110.4h.3zM192.6 110.5h.3zM192.7 110.6h.2zM192.7 110.7h.2zM192.7 110.7h.2zM192.7 110.8h.2zM192.7 110.9h.2zM192.7 111h.2zM192.7 111.1h.2zM192.7 111.2h.2z"/>
<path d="M193.3 107.6h.2zM193.2 107.7h.3zM193.1 107.8h.4zM193 107.9h.5zM192.9 107.9h.6zM192.9 108h.6zM192.9 108.1h.6zM192.9 108.2h.5zM192.9 108.3h.5zM192.9 108.4h.5zM192.9 108.5h.5zM192.9 108.5h.5zM192.9 108.6h.5zM192.9 108.7h.5zM192.9 108.8h.5zM192.9 108.9h.4zM192.9 109h.4zM192.9 109.1h.4zM192.9 109.1h.4zM192.9 109.2h.4zM192.9 109.3h.4zM192.9 109.4h.4zM192.9 109.5h.4zM192.9 109.6h.4zM192.9 109.6h.3zM192.9 109.7h.3zM192.9 109.8h.3zM192.9 109.9h.3zM192.9 110h.3zM192.9 110.1h.3zM192.9 110.2h.3zM192.9 110.2h.3zM192.9 110.3h.2zM192.9 110.4h.2zM192.9 110.5h.2zM192.9 110.6h.2zM192.9 110.7h.2zM192.9 110.7h.2zM192.9 110.8h.2zM192.9 110.9h.2zM192.9 111h.2zM192.9 111.1h.1zM192.9 111.2h.1zM192.9 111.3h.1zM192.9 111.3h.1zM192.9 111.4h.1zM192.9 111.5h.1zM192.9 111.6h.1zM192.9 111.7h.1z"/>
<path d="M49.4 128.2h4.4zM50 128.3h3.9zM50.6 128.4h3.4zM51.3 128.4h2.8zM51.9 128.5h2.2zM52.5 128.6h1.7zM53.2 128.7h1.1zM53.8 128.8h.6z"/>
<path d="M53.8 127.6h.6zM53.2 127.7h1.1zM52.5 127.8h1.7zM51.9 127.8h2.2zM51.3 127.9h2.8zM50.6 128h3.4zM50 128.1h3.9z"/>
<path d="M164.4 127.6h.6zM164.5 127.7h1.1zM164.6 127.8h1.7zM164.6 127.8h2.3zM164.7 127.9h2.8zM164.8 128h3.3zM164.8 128.1h3.9z"/>
<path d="M164.8 128.2h4.5zM164.8 128.3h3.9zM164.8 128.4h3.3zM164.7 128.4h2.8zM164.6 128.5h2.3zM164.6 128.6h1.7zM164.5 128.7h1.1zM164.4 128.8h.6z"/>
</g>
<text font-size="15.6" x="88.4" y="270.1">Лист ковша</text>
<text font-size="10.9" x="107.6" y="248.5">МГТУ.ДП-03.01.01.002</text>
<text font-size="10.8" x="89.4" y="9" transform="rotate(-180 89.4 9)">МГТУ.ДП-03.01.01.002</text>
<g font-size="10.6">
<text x="86.4" y="288.5">Фанера 4 ГОСТ 3916.1-2018</text>
<text x="156.5" y="288.5">МГТУ им. Г.И. Носова</text>
</g>
<g font-size="7.8">
<text x="29.9" y="59.5" transform="rotate(-90 29.9 59.5)">4</text>
<text x="37.7" y="56.4">3</text>
<text x="150.3" y="56.4">4</text>
<text x="178.7" y="81" transform="rotate(-90 178.7 81)">1</text>
<text x="178.7" y="78.9" transform="rotate(-90 178.7 78.9)">4</text>
<text x="190.3" y="93.6" transform="rotate(-90 190.3 93.6)">4</text>
<text x="190.3" y="90.4" transform="rotate(-90 190.3 90.4)">6</text>
<text x="104.2" y="125.6">120</text>
<text x="39.5" y="222.3">1 Неуказанные предельные отклонения размеров: отверстий</text>
<text x="25.5" y="231.6">Н14, валов h14, угловых размеров АТ16, остальных ±</text>
<text x="169.6" y="231.6">.</text>
<text x="172.8" y="267.5">0,02</text>
<text x="192.9" y="267.5">1:1</text>
</g>
<g font-size="5.4">
<text x="12.8" y="46.9" transform="rotate(-90 12.8 46.9)">Перв. примен.</text>
<text x="12.8" y="103.8" transform="rotate(-90 12.8 103.8)">Справ. №</text>
<text x="12.8" y="176.7" transform="rotate(-90 12.8 176.7)">Подп. и дата</text>
<text x="12.8" y="205.8" transform="rotate(-90 12.8 205.8)">Инв. № дубл.</text>
<text x="12.8" y="231.6" transform="rotate(-90 12.8 231.6)">Взам. инв. №</text>
<text x="159.1" y="256.8">Лит.</text>
<text x="173.1" y="256.8">Масса</text>
<text x="188" y="256.8">Масштаб</text>
<text x="12.8" y="261.7" transform="rotate(-90 12.8 261.7)">Подп. и дата</text>
<text x="41.2" y="261.8">№ докум.</text>
<text x="63.6" y="261.8">Подп.</text>
<text x="21" y="266.8">Разраб.</text>
<text x="21" y="271.8">Пров.</text>
<text x="21" y="276.8">Т.контр.</text>
<text x="156.9" y="276.8">Лист</text>
<text x="177.9" y="276.8">Листов</text>
<text x="198.4" y="276.8">1</text>
<text x="21" y="286.8">Н.контр.</text>
<text x="7.5" y="292.5" transform="rotate(-90 7.5 292.5)">КОМПАС-3Dv23Учебнаяверсия©2024ООО&quot;АСКОН-Системыпроектирования&quot;, Россия. Всеправазащищены.</text>
<text x="12.8" y="290.8" transform="rotate(-90 12.8 290.8)">Инв. № подл.</text>
<text x="21" y="291.8">Утв.</text>
<text x="8.5" y="296.7">Недлякоммерческогоиспользования</text>
<text x="96" y="296.8">Копировал</text>
<text x="166" y="296.8">Формат</text>
<text x="186" y="296.8">A4</text>
</g>
<g font-size="5.3">
<text x="21.1" y="261.8">Изм.</text>
<text x="28.1" y="261.8">Лист</text>
<text x="76.1" y="261.8">Дата</text>
</g>
<g font-size="5.1">
<text x="113.1" y="227.6">1</text>
<text x="164.4" y="227.6">IT14</text>
<text x="110.7" y="233.3">2</text>
<text x="164.4" y="233.3">2</text>
</g>
</svg>
